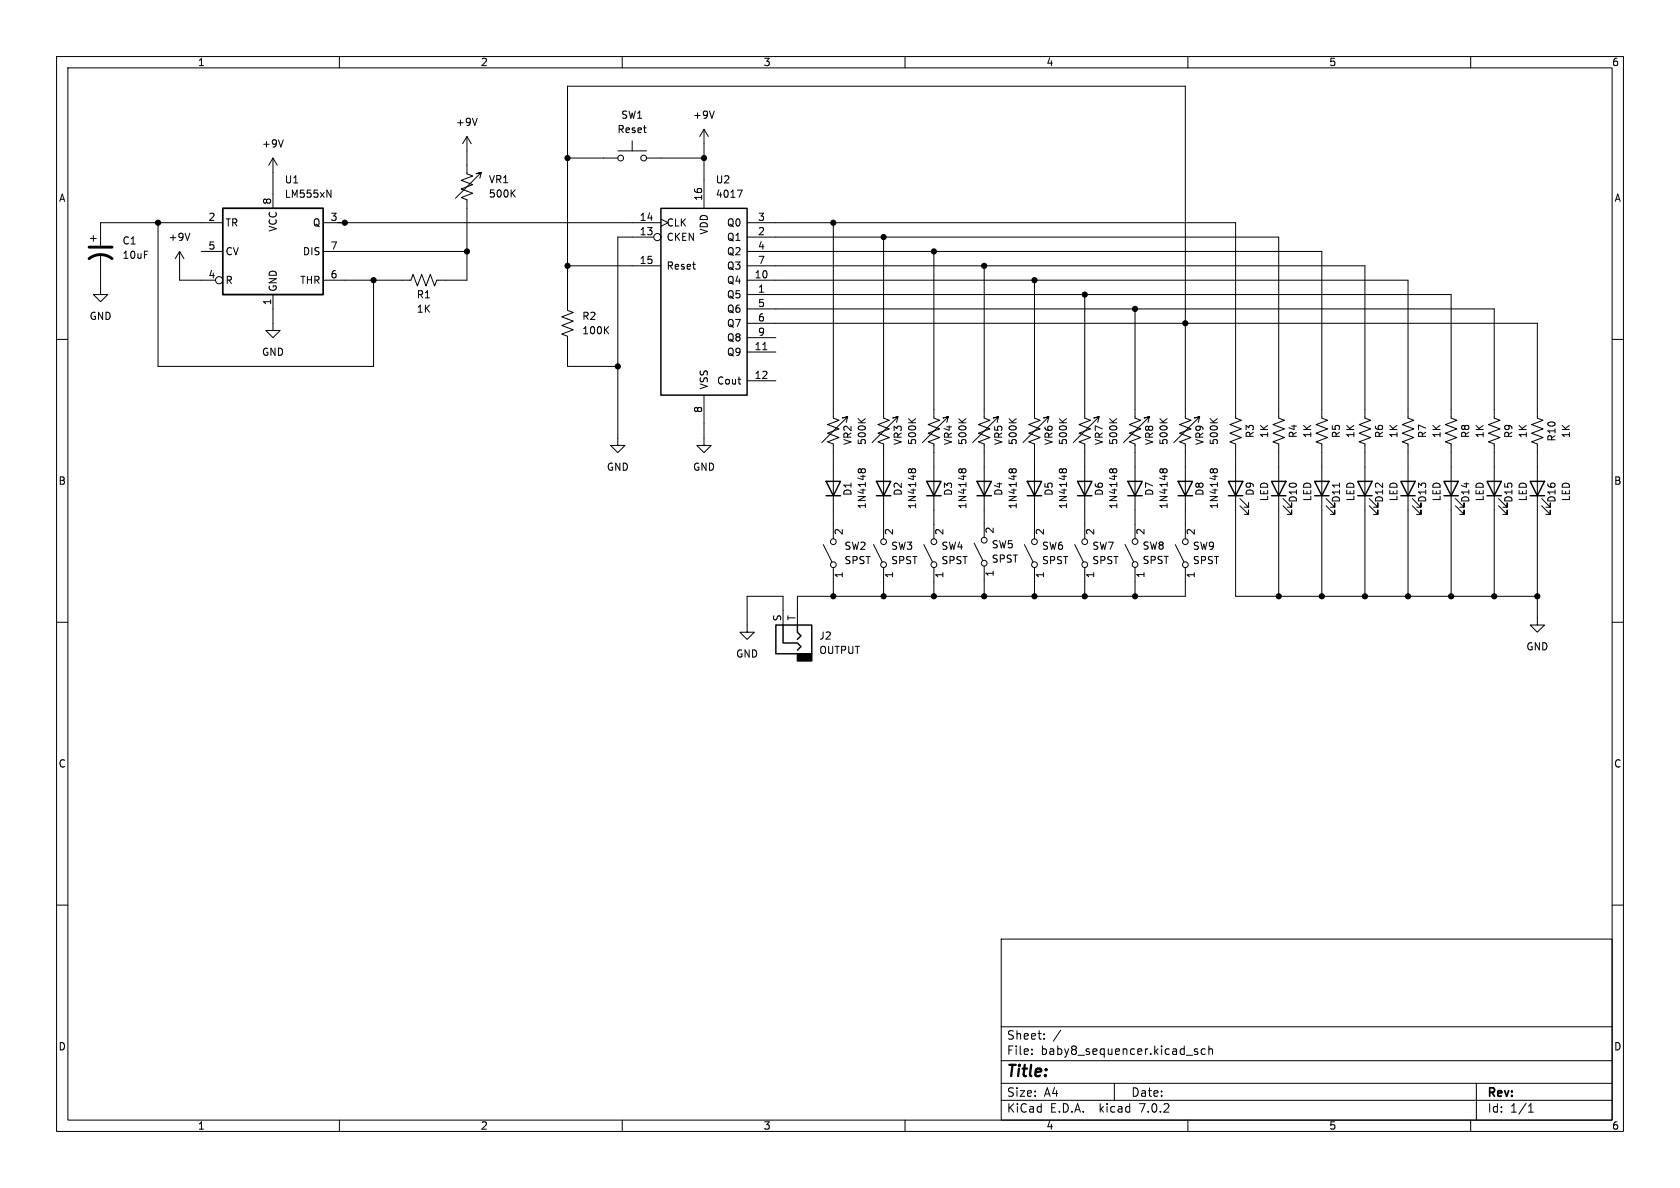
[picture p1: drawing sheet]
<svg xmlns="http://www.w3.org/2000/svg" width="297mm" height="210mm" viewBox="0 0 297 210" stroke-linecap="round" stroke-linejoin="round" font-family="sans-serif">
<g fill="none" stroke="#000" stroke-width=".18">
<path d="M10 10h277v190h-277zM12 12h273v186h-273zM60 10v2M110 10v2M126.3 19.6l-.4 1.3M160 10v2M210 10v2M260 10v2M27.9 39.4v25.4h38.1v-15.3M39.4 39.4h-21.6v4M48.3 27.9v8.9M48.3 27.9l-.8 1.3"/>
<path d="M48.3 27.9l.7 1.3M50.1 24.7l-.4 1.3M57.1 39.4h59.7M57.8 33.6l.7 1.3v-1.3M82.5 24.1v6.6l1.1 .4-2.1 .8 2.1 .7-2.1 .8 2.1 .8-2.1 .7 1 .4v14.2h-5.3l-.4 1-.7-2-.8 2-.8-2-.7 2-.8-2-.4 1h-15.5M82.5 24.1l-.7 1.3M82.5 24.1l.8 1.3M84.4 20.9l-.5 1.3M84.8 31.5l.3-1-1 .2 1-.2-4.6 4.6M100.3 27.9h8.9M109.2 26.7h5.1M111.8 24.9v1.8"/>
<path d="M114.3 27.9h10.2M116.8 38.7l1.3 .7-1.3 .6M124.5 22.9v13.9M124.5 22.9l-.8 1.2M124.5 22.9l.7 1.2M130.4 33.6h.8l-.5 1.3M132.1 39.4h86.3v34.5l1.1 .4-2.1 .8 2.1 .7-2.1 .8 2.1 .7-2.1 .8 1 .4v26.9h53.4M147.3 39.4v34.5l1 .4-2 .8 2 .7-2 .8 2 .7-2 .8 1 .4v16.8M10 60h2M16 42.2h1M16.5 41.7v1M17.8 45v7.1h1.2l-1.2 1.2-1.3-1.2h1.3"/>
<path d="M31.7 44.5v5h6.4M31.7 44.5l-.7 1.2M31.7 44.5l.8 1.2M33.6 41.2l-.5 1.3M35.6 44.5h3.8M48.3 52.1v6.3h1.2l-1.2 1.3-1.3-1.3h1.3M57.1 44.5h25.4M100.3 47h16.5M115.6 41.9h-6.4v36.8h1.3l-1.3 1.3-1.3-1.3h1.3M132.1 57.2h139.7v16.7l1 .4-2 .8 2 .7-2 .8 2 .7-2 .8 1 .4v32h1.2l-1.2 1.3-1.3-1.3h1.3M132.1 52.1h124.4v21.8l1.1 .4-2.1 .8 2.1 .7-2.1 .8 2.1 .7-2.1 .8 1 .4v26.9M132.1 54.6h132.1v19.3l1 .4-2.1 .8 2.1 .7-2.1 .8 2.1 .7-2.1 .8 1.1 .4v26.9"/>
<path d="M132.1 49.5h116.8v24.4l1 .4-2 .8 2 .7-2 .8 2 .7-2 .8 1 .4v26.9M132.1 47h109.2v26.9l1 .4-2 .8 2 .7-2 .8 2 .7-2 .8 1 .4v26.9M132.1 44.5h101.6v29.4l1 .4-2 .8 2 .7-2 .8 2 .7-2 .8 1 .4v26.9M132.1 41.9h94v32l1 .4-2.1 .8 2.1 .7-2.1 .8 2.1 .7-2.1 .8 1.1 .4v26.9M132.1 59.7h5.1M156.2 41.9v32l1 .4-2 .8 2 .7-2 .8 2 .7-2 .8 1 .4v16.8M165.1 44.5v29.4l1 .4-2 .8 2 .7-2 .8 2 .7-2 .8 1 .4v16.8M174 47v26.9l1 .4-2 .8 2 .7-2 .8 2 .7-2 .8 1 .4v16.5M182.9 49.5v24.4l1 .4-2 .8 2 .7-2 .8 2 .7-2 .8 1 .4v16.8M191.8 52.1v21.8l1 .4-2 .8 2 .7-2 .8 2 .7-2 .8 1 .4v16.8M200.7 54.6v19.3l1 .4-2.1 .8 2.1 .7-2.1 .8 2.1 .7-2.1 .8 1.1 .4v16.7M285 60h2"/>
<path d="M109.2 64.8h-8.9v-5.4l-1-.3 2-.8-2-.8 2-.7-2-.8 2-.8-1-.3v-39.7h109.2v58.7l1.1 .4-2.1 .8 2.1 .7-2.1 .8 2.1 .7-2.1 .8 1 .4v16.8M124.5 69.9v8.8h1.2l-1.2 1.3-1.3-1.3h1.3M132.1 62.2h5.1M132.1 67.3h5.1M134.9 61.8h.7M149.6 74.7l.3-1-1.1 .2 1.1-.2-4.6 4.5M158.5 74.7l.2-1-1 .2 1-.2-4.5 4.5M167.4 74.7l.2-1-1 .2 1-.2-4.5 4.5M176.3 74.7l.2-1-1 .2 1-.2-4.5 4.5M185.2 74.7l.2-1-1 .2 1-.2-4.6 4.5M194.1 74.7l.2-1-1 .2 1-.2-4.6 4.5M202.9 74.7l.3-1-1 .2 1-.2-4.6 4.5"/>
<path d="M211.8 74.7l.3-1-1 .2 1-.2-4.6 4.5M145.5 96.3l1.6 3M152.3 83.1l-.3-.2-.3 .2v.2M152.3 83.1l.2-.2h.2l.3 .2v.2M152.3 83.1v.2M154.4 96.3l1.6 3M161.2 83.1l-.4-.2-.2 .2v.2M161.2 83.1l.2-.2h.2l.3 .2v.2M161.2 83.1v.2M163.3 96.3l1.5 3M170 83.1l-.3-.2-.2 .2v.2M170 83.1l.3-.2h.2l.3 .2v.2"/>
<path d="M170 83.1v.2M172.2 96l1.5 3.1M178.9 83.1l-.3-.2-.2 .2v.2M178.9 83.1l.3-.2h.2l.3 .2v.2M178.9 83.1v.2M181.1 96.3l1.5 3M187.8 83.1l-.3-.2-.2 .2v.2M187.8 83.1l.3-.2h.2l.2 .2v.2M187.8 83.1v.2M190 96.3l1.5 3M196.7 83.1l-.3-.2-.2 .2v.2M196.7 83.1l.3-.2h.2l.2 .2v.2"/>
<path d="M196.7 83.1v.2M198.9 96.2l1.5 3.1M205.6 83.1l-.3-.2-.2 .2v.2M205.6 83.1l.2-.2h.3l.2 .2v.2M205.6 83.1v.2M207.8 96.3l1.5 3M214.5 83.1l-.3-.2-.3 .2v.2M214.5 83.1l.2-.2h.3l.2 .2v.2M214.5 83.1v.2M219.2 89.4l1.5 1.5v-.7v.7h-.7M219.2 88.1l1.5 1.6v-.8v.8h-.7M226.8 89.4l1.5 1.5v-.7v.7h-.7"/>
<path d="M226.8 88.1l1.5 1.6v-.8v.8h-.7M234.4 89.4l1.6 1.5v-.7v.7h-.8M234.4 88.1l1.6 1.6v-.8v.8h-.8M242.1 89.4l1.5 1.5v-.7v.7h-.8M242.1 88.1l1.5 1.6v-.8v.8h-.8M249.7 89.4l1.5 1.5v-.7v.7h-.8M249.7 88.1l1.5 1.6v-.8v.8h-.8M257.3 89.4l1.5 1.5v-.7v.7h-.7M257.3 88.1l1.5 1.6v-.8v.8h-.7M264.9 89.4l1.5 1.5v-.7v.7h-.7M264.9 88.1l1.5 1.6v-.8v.8h-.7M272.5 89.4l1.6 1.5v-.7v.7h-.8"/>
<path d="M272.5 88.1l1.6 1.6v-.8v.8h-.8M10 110h2M138.4 110.5v-5.1h-6.3v6.4h1.2l-1.2 1.2-1.3-1.2h1.3M147.3 100.3v5.1M156.2 100.3v5.1M165.1 100.3v5.1M174 100.1v5.3M182.9 100.3v5.1M191.8 100.3v5.1M200.7 100.3v5.1M209.5 100.3v5.1h-68.5v5.1M285 110h2"/>
<path d="M10 160h2M285 160h2M177 166h108v32h-108zM60 198v2M110 198v2M160 198v2M177 194.5h108M177 191.5h108M177 187.5h108M177 181.5h108M182.4 186.3v.1M182.4 185.5v.1"/>
<path d="M184.6 183.6v.1M184.6 182.8v.1M197 191.5v3M210 198v2M211.7 185.5l-.3-.1-.3 .2 .1 .2 .5 .2v.3h-.6M213.1 185.5l-.5-.1-.2 .3v.4l.1 .2h.6M213.7 185.5l.2-.1 .4 .1 .1 .9M213.7 184.9v1.5M260 198v2M261 191.5v6.5M270.2 196.6h.9M270.2 195.5l.4-.4v1.5"/>
<circle cx="109.7" cy="27.9" r=".51"/>
<circle cx="113.8" cy="27.9" r=".51"/>
<circle cx="38.7" cy="49.5" r=".63"/>
<circle cx="116.2" cy="41.9" r=".63"/>
<circle cx="147.3" cy="95.8" r=".51"/>
<circle cx="147.3" cy="99.8" r=".51"/>
<circle cx="156.2" cy="95.8" r=".51"/>
<circle cx="156.2" cy="99.8" r=".51"/>
<circle cx="165.1" cy="99.8" r=".51"/>
<circle cx="165.1" cy="95.8" r=".51"/>
<circle cx="174" cy="95.5" r=".51"/>
<circle cx="174" cy="99.6" r=".51"/>
<circle cx="182.9" cy="95.8" r=".51"/>
<circle cx="182.9" cy="99.8" r=".51"/>
<circle cx="191.8" cy="99.8" r=".51"/>
<circle cx="191.8" cy="95.8" r=".51"/>
<circle cx="200.7" cy="95.7" r=".51"/>
<circle cx="200.7" cy="99.8" r=".51"/>
<circle cx="209.6" cy="95.8" r=".51"/>
<circle cx="209.6" cy="99.8" r=".51"/>
</g>
<g fill="none" stroke="#000" stroke-width=".25">
<path d="M39.4 36.8h17.7v15.3h-17.7zM116.8 36.8h15.3v33.1h-15.3zM146 85.1h2.6l-1.3 2.5zM146 87.6h2.6M154.9 85.1h2.6l-1.3 2.5zM154.9 87.6h2.6M163.8 85.1h2.6l-1.3 2.5zM163.8 87.6h2.6M172.7 85.1h2.6l-1.3 2.5zM172.7 87.6h2.6M181.6 85.1h2.5l-1.2 2.5zM181.6 87.6h2.5"/>
<path d="M190.5 85.1h2.5l-1.2 2.5zM190.5 87.6h2.5M199.4 85.1h2.5l-1.2 2.5zM199.4 87.6h2.5M208.3 85.1h2.5l-1.3 2.5zM208.3 87.6h2.5M217.2 85.1h2.5l-1.3 2.5zM217.2 87.6h2.5M224.8 85.1h2.5l-1.2 2.5zM224.8 87.6h2.5M232.4 85.1h2.5l-1.2 2.5zM232.4 87.6h2.5"/>
<path d="M240 85.1h2.6l-1.3 2.5zM240 87.6h2.6M247.6 85.1h2.6l-1.3 2.5zM247.6 87.6h2.6M255.3 85.1h2.5l-1.3 2.5zM255.3 87.6h2.5M262.9 85.1h2.5l-1.2 2.5zM262.9 87.6h2.5M270.5 85.1h2.5l-1.2 2.5zM270.5 87.6h2.5M137.2 110.5h6.3v5.1h-6.3zM138.4 110.5v3.2h2.6l.6 .6-.6 .6"/>
<path d="M141 110.5v1.3l.6 .6-.6 .6"/>
</g>
<path d="M15.7 45.7a3.3 3.3 0 0 1 4.1 0M15.7 43.7h4.1" fill="none" stroke="#000" stroke-width=".51"/>
<path d="M141 115.6h2.5v1.2h-2.5z" fill="#000" stroke="#000" stroke-width=".25"/>
<g fill="#000" stroke="#000" stroke-width=".18">
<circle cx="27.9" cy="39.4" r=".46"/>
<circle cx="61" cy="39.4" r=".46"/>
<circle cx="100.3" cy="27.9" r=".46"/>
<circle cx="124.5" cy="27.9" r=".46"/>
<circle cx="147.3" cy="39.4" r=".46"/>
<circle cx="66" cy="49.5" r=".46"/>
<circle cx="82.5" cy="44.5" r=".46"/>
<circle cx="100.3" cy="47" r=".46"/>
<circle cx="156.2" cy="41.9" r=".46"/>
<circle cx="165.1" cy="44.5" r=".46"/>
<circle cx="174" cy="47" r=".46"/>
<circle cx="182.9" cy="49.5" r=".46"/>
<circle cx="191.8" cy="52.1" r=".46"/>
<circle cx="200.7" cy="54.6" r=".46"/>
<circle cx="209.5" cy="57.2" r=".46"/>
<circle cx="109.2" cy="64.8" r=".46"/>
<circle cx="147.3" cy="105.4" r=".46"/>
<circle cx="156.2" cy="105.4" r=".46"/>
<circle cx="165.1" cy="105.4" r=".46"/>
<circle cx="174" cy="105.4" r=".46"/>
<circle cx="182.9" cy="105.4" r=".46"/>
<circle cx="191.8" cy="105.4" r=".46"/>
<circle cx="200.7" cy="105.4" r=".46"/>
<circle cx="226.1" cy="105.4" r=".46"/>
<circle cx="233.7" cy="105.4" r=".46"/>
<circle cx="241.3" cy="105.4" r=".46"/>
<circle cx="248.9" cy="105.4" r=".46"/>
<circle cx="256.5" cy="105.4" r=".46"/>
<circle cx="264.2" cy="105.4" r=".46"/>
<circle cx="271.8" cy="105.4" r=".46"/>
</g>
<text font-size="2.8" x="178" y="190.8">Title:</text>
<g font-size="2.1">
<text x="178" y="183.9">Sheet:</text>
<text x="186.2" y="183.9">/</text>
<text x="178" y="186.6">File:</text>
<text x="184" y="186.6">baby8_sequencer.kicad_sch</text>
<text x="178" y="196.8">KiCad</text>
<text x="178" y="194">Size:</text>
<text x="184.6" y="194">A4</text>
<text x="185.7" y="196.8">E.D.A.</text>
<text x="194.4" y="196.8">kicad</text>
<text x="200" y="194">Date:</text>
<text x="201.5" y="196.8">7.0.2</text>
<text x="263" y="194.2">Rev:</text>
<text x="263" y="196.8">Id:</text>
<text x="267" y="196.8">1/1</text>
</g>
<g font-size="1.8">
<text x="35" y="11.8">1</text>
<text x="85" y="11.8">2</text>
<text x="135" y="11.8">3</text>
<text x="185" y="11.8">4</text>
<text x="235" y="11.8">5</text>
<text x="285" y="11.8">6</text>
<text x="80.6" y="22.4">+9V</text>
<text x="109.1" y="23.7">Reset</text>
<text x="109.8" y="21.1">SW1</text>
<text x="122.5" y="21.1">+9V</text>
<text x="46.3" y="26.2">+9V</text>
<text x="10.4" y="35.8">A</text>
<text x="50.3" y="32.6">U1</text>
<text x="50.3" y="35.1">LM555xN</text>
<text x="86.4" y="32.5">VR1</text>
<text x="86.4" y="35.1">500K</text>
<text x="124.2" y="35.6" transform="rotate(-90 124.2 35.6)">16</text>
<text x="126.5" y="32.6">U2</text>
<text x="126.5" y="35.1">4017</text>
<text x="285.4" y="35.8">A</text>
<text x="36.8" y="39.1">2</text>
<text x="39.9" y="40.2">TR</text>
<text x="48" y="36.2" transform="rotate(-90 48 36.2)">8</text>
<text x="49.1" y="41.1" transform="rotate(-90 49.1 41.1)">VCC</text>
<text x="55.2" y="40.2">Q</text>
<text x="58.4" y="39.1">3</text>
<text x="113" y="41.7">13</text>
<text x="113" y="39.1">14</text>
<text x="117.9" y="40.2">CLK</text>
<text x="125.3" y="41.6" transform="rotate(-90 125.3 41.6)">VDD</text>
<text x="128.4" y="40.2">Q0</text>
<text x="134" y="41.7">2</text>
<text x="134" y="39.1">3</text>
<text x="21.6" y="43.4">C1</text>
<text x="21.6" y="45.9">10uF</text>
<text x="29.8" y="42.7">+9V</text>
<text x="36.8" y="44.2">5</text>
<text x="39.9" y="45.3">CV</text>
<text x="53.4" y="45.3">DIS</text>
<text x="58.4" y="44.2">7</text>
<text x="113" y="46.7">15</text>
<text x="117.9" y="42.7">CKEN</text>
<text x="117.9" y="47.8">Reset</text>
<text x="128.4" y="42.7">Q1</text>
<text x="128.4" y="45.3">Q2</text>
<text x="128.4" y="47.8">Q3</text>
<text x="134" y="44.2">4</text>
<text x="134" y="46.7">7</text>
<text x="36.8" y="49.3">4</text>
<text x="39.9" y="50.4">R</text>
<text x="49.1" y="51.6" transform="rotate(-90 49.1 51.6)">GND</text>
<text x="52.9" y="50.4">THR</text>
<text x="58.4" y="49.3">6</text>
<text x="73.6" y="52.9">R1</text>
<text x="128.4" y="52.9">Q5</text>
<text x="128.4" y="50.4">Q4</text>
<text x="133.3" y="49.3">10</text>
<text x="134" y="51.8">1</text>
<text x="15.8" y="56.7">GND</text>
<text x="48" y="54" transform="rotate(-90 48 54)">1</text>
<text x="73.6" y="55.4">1K</text>
<text x="102.9" y="56.7">R2</text>
<text x="102.9" y="59.2">100K</text>
<text x="128.4" y="55.4">Q6</text>
<text x="128.4" y="58">Q7</text>
<text x="134" y="54.4">5</text>
<text x="134" y="56.9">6</text>
<text x="134" y="59.4">9</text>
<text x="46.3" y="63.1">GND</text>
<text x="128.4" y="63.1">Q9</text>
<text x="128.4" y="60.5">Q8</text>
<text x="133.3" y="62">11</text>
<text x="125.3" y="68.8" transform="rotate(-90 125.3 68.8)">VSS</text>
<text x="126.6" y="68.1">Cout</text>
<text x="133.3" y="67.1">12</text>
<text x="124.2" y="73.1" transform="rotate(-90 124.2 73.1)">8</text>
<text x="221.8" y="77.5" transform="rotate(-90 221.8 77.5)">R3</text>
<text x="224.3" y="77.5" transform="rotate(-90 224.3 77.5)">1K</text>
<text x="229.4" y="77.5" transform="rotate(-90 229.4 77.5)">R4</text>
<text x="232" y="77.5" transform="rotate(-90 232 77.5)">1K</text>
<text x="237" y="77.5" transform="rotate(-90 237 77.5)">R5</text>
<text x="239.6" y="77.5" transform="rotate(-90 239.6 77.5)">1K</text>
<text x="244.7" y="77.5" transform="rotate(-90 244.7 77.5)">R6</text>
<text x="247.2" y="77.5" transform="rotate(-90 247.2 77.5)">1K</text>
<text x="252.3" y="77.5" transform="rotate(-90 252.3 77.5)">R7</text>
<text x="254.8" y="77.5" transform="rotate(-90 254.8 77.5)">1K</text>
<text x="259.9" y="77.5" transform="rotate(-90 259.9 77.5)">R8</text>
<text x="262.4" y="77.5" transform="rotate(-90 262.4 77.5)">1K</text>
<text x="267.5" y="77.5" transform="rotate(-90 267.5 77.5)">R9</text>
<text x="270.1" y="77.5" transform="rotate(-90 270.1 77.5)">1K</text>
<text x="277.7" y="77.5" transform="rotate(-90 277.7 77.5)">1K</text>
<text x="107.2" y="83.4">GND</text>
<text x="122.5" y="83.4">GND</text>
<text x="150.7" y="78.7" transform="rotate(-90 150.7 78.7)">VR2</text>
<text x="153.2" y="78.7" transform="rotate(-90 153.2 78.7)">500K</text>
<text x="159.6" y="78.7" transform="rotate(-90 159.6 78.7)">VR3</text>
<text x="162.1" y="78.7" transform="rotate(-90 162.1 78.7)">500K</text>
<text x="168.5" y="78.7" transform="rotate(-90 168.5 78.7)">VR4</text>
<text x="171" y="78.7" transform="rotate(-90 171 78.7)">500K</text>
<text x="177.4" y="78.7" transform="rotate(-90 177.4 78.7)">VR5</text>
<text x="179.9" y="78.7" transform="rotate(-90 179.9 78.7)">500K</text>
<text x="186.2" y="78.7" transform="rotate(-90 186.2 78.7)">VR6</text>
<text x="188.8" y="78.7" transform="rotate(-90 188.8 78.7)">500K</text>
<text x="195.1" y="78.7" transform="rotate(-90 195.1 78.7)">VR7</text>
<text x="197.7" y="78.7" transform="rotate(-90 197.7 78.7)">500K</text>
<text x="204" y="78.7" transform="rotate(-90 204 78.7)">VR8</text>
<text x="206.6" y="78.7" transform="rotate(-90 206.6 78.7)">500K</text>
<text x="212.9" y="78.7" transform="rotate(-90 212.9 78.7)">VR9</text>
<text x="215.5" y="78.7" transform="rotate(-90 215.5 78.7)">500K</text>
<text x="275.1" y="78.1" transform="rotate(-90 275.1 78.1)">R10</text>
<text x="10.3" y="85.8">B</text>
<text x="150.7" y="87.7" transform="rotate(-90 150.7 87.7)">D1</text>
<text x="159.6" y="87.7" transform="rotate(-90 159.6 87.7)">D2</text>
<text x="168.5" y="87.7" transform="rotate(-90 168.5 87.7)">D3</text>
<text x="177.4" y="87.7" transform="rotate(-90 177.4 87.7)">D4</text>
<text x="186.2" y="87.7" transform="rotate(-90 186.2 87.7)">D5</text>
<text x="195.1" y="87.7" transform="rotate(-90 195.1 87.7)">D6</text>
<text x="204" y="87.7" transform="rotate(-90 204 87.7)">D7</text>
<text x="212.9" y="87.7" transform="rotate(-90 212.9 87.7)">D8</text>
<text x="221.8" y="87.7" transform="rotate(-90 221.8 87.7)">D9</text>
<text x="224.3" y="88.7" transform="rotate(-90 224.3 88.7)">LED</text>
<text x="229.4" y="88.9" transform="rotate(-90 229.4 88.9)">D10</text>
<text x="232" y="88.7" transform="rotate(-90 232 88.7)">LED</text>
<text x="237" y="88.9" transform="rotate(-90 237 88.9)">D11</text>
<text x="239.6" y="88.7" transform="rotate(-90 239.6 88.7)">LED</text>
<text x="244.7" y="88.9" transform="rotate(-90 244.7 88.9)">D12</text>
<text x="247.2" y="88.7" transform="rotate(-90 247.2 88.7)">LED</text>
<text x="252.3" y="88.9" transform="rotate(-90 252.3 88.9)">D13</text>
<text x="254.8" y="88.7" transform="rotate(-90 254.8 88.7)">LED</text>
<text x="259.9" y="88.9" transform="rotate(-90 259.9 88.9)">D14</text>
<text x="262.4" y="88.7" transform="rotate(-90 262.4 88.7)">LED</text>
<text x="267.5" y="88.9" transform="rotate(-90 267.5 88.9)">D15</text>
<text x="270.1" y="88.7" transform="rotate(-90 270.1 88.7)">LED</text>
<text x="275.1" y="88.9" transform="rotate(-90 275.1 88.9)">D16</text>
<text x="277.7" y="88.7" transform="rotate(-90 277.7 88.7)">LED</text>
<text x="285.3" y="85.8">B</text>
<text x="149.2" y="94.6" transform="rotate(-90 149.2 94.6)">2</text>
<text x="153.2" y="90.1" transform="rotate(-90 153.2 90.1)">1N4148</text>
<text x="158.1" y="94.6" transform="rotate(-90 158.1 94.6)">2</text>
<text x="162.1" y="90.1" transform="rotate(-90 162.1 90.1)">1N4148</text>
<text x="167" y="94.6" transform="rotate(-90 167 94.6)">2</text>
<text x="171" y="90.1" transform="rotate(-90 171 90.1)">1N4148</text>
<text x="175.9" y="94.4" transform="rotate(-90 175.9 94.4)">2</text>
<text x="179.9" y="90.1" transform="rotate(-90 179.9 90.1)">1N4148</text>
<text x="184.8" y="94.6" transform="rotate(-90 184.8 94.6)">2</text>
<text x="188.8" y="90.1" transform="rotate(-90 188.8 90.1)">1N4148</text>
<text x="193.7" y="94.6" transform="rotate(-90 193.7 94.6)">2</text>
<text x="197.7" y="90.1" transform="rotate(-90 197.7 90.1)">1N4148</text>
<text x="202.6" y="94.6" transform="rotate(-90 202.6 94.6)">2</text>
<text x="206.6" y="90.1" transform="rotate(-90 206.6 90.1)">1N4148</text>
<text x="211.5" y="94.6" transform="rotate(-90 211.5 94.6)">2</text>
<text x="215.5" y="90.1" transform="rotate(-90 215.5 90.1)">1N4148</text>
<text x="149.2" y="97.3">SW2</text>
<text x="149.2" y="99.9">SPST</text>
<text x="157.5" y="97.3">SW3</text>
<text x="157.5" y="99.9">SPST</text>
<text x="166.4" y="97.3">SW4</text>
<text x="166.4" y="99.9">SPST</text>
<text x="175.3" y="97.1">SW5</text>
<text x="175.3" y="99.6">SPST</text>
<text x="184.2" y="97.3">SW6</text>
<text x="184.2" y="99.9">SPST</text>
<text x="193" y="97.3">SW7</text>
<text x="193" y="99.9">SPST</text>
<text x="201.9" y="97.3">SW8</text>
<text x="201.9" y="99.9">SPST</text>
<text x="210.8" y="97.3">SW9</text>
<text x="210.8" y="99.9">SPST</text>
<text x="149.2" y="102.3" transform="rotate(-90 149.2 102.3)">1</text>
<text x="158.1" y="102.3" transform="rotate(-90 158.1 102.3)">1</text>
<text x="167" y="102.3" transform="rotate(-90 167 102.3)">1</text>
<text x="175.9" y="102" transform="rotate(-90 175.9 102)">1</text>
<text x="184.8" y="102.3" transform="rotate(-90 184.8 102.3)">1</text>
<text x="193.7" y="102.3" transform="rotate(-90 193.7 102.3)">1</text>
<text x="202.6" y="102.2" transform="rotate(-90 202.6 102.2)">1</text>
<text x="211.5" y="102.3" transform="rotate(-90 211.5 102.3)">1</text>
<text x="138.2" y="109.9" transform="rotate(-90 138.2 109.9)">S</text>
<text x="140.7" y="109.8" transform="rotate(-90 140.7 109.8)">T</text>
<text x="144.8" y="113.2">J2</text>
<text x="130.1" y="116.4">GND</text>
<text x="144.8" y="115.8">OUTPUT</text>
<text x="269.8" y="115.1">GND</text>
<text x="10.3" y="135.8">C</text>
<text x="285.3" y="135.8">C</text>
<text x="10.3" y="185.8">D</text>
<text x="285.3" y="185.8">D</text>
<text x="35" y="199.8">1</text>
<text x="85" y="199.8">2</text>
<text x="135" y="199.8">3</text>
<text x="185" y="199.8">4</text>
<text x="235" y="199.8">5</text>
<text x="285" y="199.8">6</text>
</g>
</svg>
